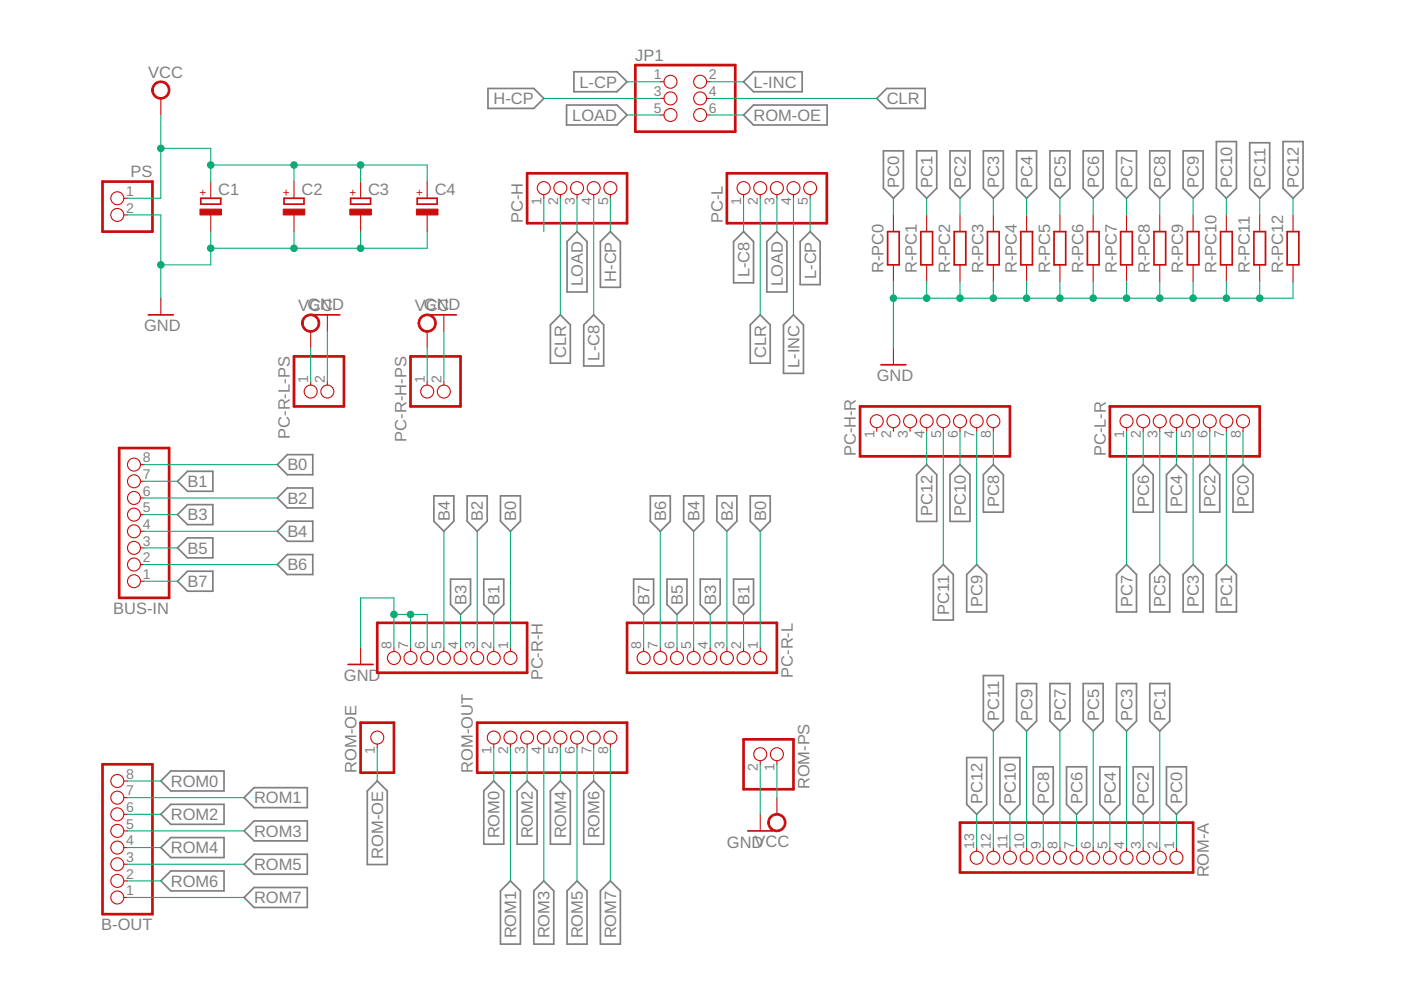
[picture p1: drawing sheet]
<svg xmlns="http://www.w3.org/2000/svg" width="297mm" height="210mm" viewBox="0 0 297 210" stroke-linecap="round" stroke-linejoin="round" font-family="sans-serif">
<g fill="none" stroke="#808080" stroke-width=".36">
<path d="M103.5 18.8h9.7l2.1 2.1-2.1 2.1h-9.7zM121.7 15.2h9.1l2.1 2.1-2.1 2.2h-9.1zM157.6 17.3l2.2-2.1h10.3v4.3h-10.3zM120.1 22.3h10.7l2.1 2.1-2.1 2.1h-10.7zM157.6 24.4l2.2-2.1h15.6v4.2h-15.6zM185.9 20.9l2.1-2.1h8.2v4.2h-8.2zM187.3 32h4.2v7.9l-2.1 2.1-2.1-2.1zM194.4 32h4.2v7.9l-2.1 2.1-2.1-2.1zM201.4 32h4.3v7.9l-2.2 2.1-2.1-2.1zM208.5 32h4.2v7.9l-2.1 2.1-2.1-2.1zM215.5 32h4.3v7.9l-2.1 2.1-2.2-2.1zM222.6 32h4.2v7.9l-2.1 2.1-2.1-2.1z"/>
<path d="M229.7 32h4.2v7.9l-2.1 2.1-2.1-2.1zM236.7 32h4.3v7.9l-2.2 2.1-2.1-2.1zM243.8 32h4.2v7.9l-2.1 2.1-2.1-2.1zM250.8 32h4.3v7.9l-2.1 2.1-2.2-2.1zM257.9 30h4.2v9.9l-2.1 2.1-2.1-2.1zM265 30.3h4.2v9.6l-2.1 2.1-2.1-2.1zM272 30h4.3v9.9l-2.1 2.1-2.2-2.1zM120.2 51.2l2.1-2.1 2.2 2.1v10.7h-4.3zM127.3 51.2l2.1-2.1 2.1 2.1v9.7h-4.2zM157.6 49.1l2.2 2.1v8.8h-4.3v-8.8zM162.6 51.2l2.1-2.1 2.1 2.1v10.7h-4.2zM169.7 51.2l2.1-2.1 2.1 2.1v9.1h-4.2z"/>
<path d="M118.8 66.8l2.1 2.1v8.1h-4.2v-8.1zM125.9 66.8l2.1 2.1v8.7h-4.2v-8.7zM159.1 68.9l2.1-2.1 2.1 2.1v8.1h-4.2zM166.1 68.9l2.1-2.1 2.1 2.1v10.3h-4.2zM58.8 98.5l2.1-2.1h5.4v4.2h-5.4zM196.5 98.5l2.1 2.1v10h-4.2v-10zM203.5 98.5l2.2 2.1v10h-4.3v-10zM210.6 98.5l2.1 2.1v8h-4.2v-8zM242.4 98.5l2.1 2.1v8h-4.2v-8zM249.4 98.5l2.1 2.1v8h-4.2v-8zM256.5 98.5l2.1 2.1v8h-4.2v-8zM263.5 98.5l2.2 2.1v8h-4.3v-8z"/>
<path d="M37.6 102l2.2-2.1h5.3v4.3h-5.3zM37.6 109.1l2.2-2.1h5.3v4.2h-5.3zM37.6 116.2l2.2-2.2h5.3v4.3h-5.3zM58.8 119.7l2.1-2.1h5.4v4.2h-5.4zM58.8 105.6l2.1-2.1h5.4v4.2h-5.4zM60.9 110.5h5.4v4.3h-5.4l-2.1-2.2zM92 105.1h4.2v5.4l-2.1 2.1-2.1-2.1zM99 105.1h4.3v5.4l-2.1 2.1-2.2-2.1zM106.1 105.1h4.2v5.4l-2.1 2.1-2.1-2.1zM137.9 105.1h4.2v5.4l-2.1 2.1-2.1-2.1zM144.9 105.1h4.3v5.4l-2.1 2.1-2.2-2.1zM152 105.1h4.2v5.4l-2.1 2.1-2.1-2.1z"/>
<path d="M159.1 105.1h4.2v5.4l-2.1 2.1-2.1-2.1zM238.8 119.7l2.2 2.1v8h-4.3v-8zM37.6 123.2l2.2-2.1h5.3v4.2h-5.3zM95.5 122.8h4.3v5.4l-2.2 2.1-2.1-2.1zM102.6 122.8h4.2v5.4l-2.1 2.1-2.1-2.1zM134.3 122.8h4.3v5.4l-2.1 2.1-2.2-2.1zM141.4 122.8h4.2v5.4l-2.1 2.1-2.1-2.1zM148.5 122.8h4.2v5.4l-2.1 2.1-2.1-2.1zM155.5 122.8h4.3v5.4l-2.2 2.1-2.1-2.1zM197.9 121.8l2.1-2.1 2.1 2.1v9.7h-4.2zM205 121.8l2.1-2.1 2.1 2.1v8h-4.2zM243.8 121.8l2.1-2.1 2.1 2.1v8h-4.2z"/>
<path d="M250.8 121.8l2.2-2.1 2.1 2.1v8h-4.3zM257.9 121.8l2.1-2.1 2.1 2.1v8h-4.2zM208.5 143.2h4.2v9.7l-2.1 2.1-2.1-2.1zM215.5 144.9h4.3v8l-2.1 2.1-2.2-2.1zM222.6 144.9h4.2v8l-2.1 2.1-2.1-2.1zM229.7 144.9h4.2v8l-2.1 2.1-2.1-2.1zM236.7 144.9h4.3v8l-2.2 2.1-2.1-2.1zM243.8 144.9h4.2v8l-2.1 2.1-2.1-2.1zM34.1 172.7l2.1-2.2h11.3v4.3h-11.3zM36.2 163.5h11.3v4.2h-11.3l-2.1-2.1zM36.2 177.6h11.3v4.2h-11.3l-2.1-2.1zM51.8 169.1l2.1-2.1h11.3v4.2h-11.3z"/>
<path d="M51.8 176.2l2.1-2.1h11.3v4.2h-11.3zM80 165.6l2.1 2.1v15.6h-4.2v-15.6zM104.7 165.6l2.1 2.1v11.3h-4.2v-11.3zM109.6 167.7l2.2-2.1 2.1 2.1v11.3h-4.3zM116.7 167.7l2.1-2.1 2.1 2.1v11.3h-4.2zM123.8 167.7l2.1-2.1 2.1 2.1v11.3h-4.2zM205 160.6h4.2v9.9l-2.1 2.2-2.1-2.2zM212 160.6h4.2v9.9l-2.1 2.2-2.1-2.2zM219.1 162.6h4.2v7.9l-2.1 2.2-2.1-2.2zM226.1 162.6h4.3v7.9l-2.2 2.2-2.1-2.2zM233.2 162.6h4.2v7.9l-2.1 2.2-2.1-2.2zM240.3 162.6h4.2v7.9l-2.1 2.2-2.1-2.2z"/>
<path d="M247.3 162.6h4.2v7.9l-2.1 2.2-2.1-2.2zM34.1 186.8l2.1-2.1h11.3v4.2h-11.3zM51.8 183.2l2.1-2.1h11.3v4.3h-11.3zM51.8 190.3l2.1-2.1h11.3v4.2h-11.3zM108.2 186.8l2.1 2.1v11.3h-4.2v-11.3zM113.2 188.9l2.1-2.1 2.1 2.1v11.3h-4.2zM122.3 186.8l2.2 2.1v11.3h-4.3v-11.3zM127.3 188.9l2.1-2.1 2.1 2.1v11.3h-4.2z"/>
</g>
<g fill="none" stroke="#c90d0c" stroke-width=".57">
<path d="M134.7 13.8h21.2v14.1h-21.2zM21.7 38.5h10.6v10.6h-10.6zM111.8 36.7h21.1v10.6h-21.1zM154.1 36.7h21.2v10.6h-21.2zM62.3 75.6h10.6v10.6h-10.6zM87 75.6h10.6v10.6h-10.6zM25.3 95h10.6v31.8h-10.6zM182.4 86.2h31.7v10.6h-31.7zM235.3 86.2h31.8v10.6h-31.8zM80 132.1h31.8v10.5h-31.8zM132.9 132.1h31.8v10.5h-31.8zM76.5 153.2h7v10.6h-7z"/>
<path d="M101.2 153.2h31.7v10.6h-31.7zM157.6 156.8h10.6v10.5h-10.6zM21.7 162.1h10.6v31.7h-10.6zM203.5 174.4h49.5v10.6h-49.5z"/>
</g>
<g fill="none" stroke="#c90d0c" stroke-width=".23">
<path d="M140 17.3h.8M149.8 17.3h.8M34.1 20.9v3.5M44.7 38.5v3.5M62.3 38.5v3.5M76.5 38.5v3.5M90.6 38.5v3.5M140 20.9h.8M140 24.4h.8M149.8 20.9h.8M149.8 24.4h.8M26.3 42h.7"/>
<path d="M26.3 45.6h.7M44.7 45.6v3.5M62.3 45.6v3.5M76.5 45.6v3.5M90.6 45.6v3.5M115.3 41.3v.7M118.8 41.3v.7M122.3 41.3v.7M125.9 41.3v.7M129.4 41.3v.7M157.6 41.3v.7M161.2 41.3v.7"/>
<path d="M164.7 41.3v.7M168.2 41.3v.7M171.8 41.3v.7M189.4 45.6v3.5M189.4 56.2v3.5M196.5 45.6v3.5M196.5 56.2v3.5M203.5 45.6v3.5M203.5 56.2v3.5M210.6 45.6v3.5M210.6 56.2v3.5M217.7 45.6v3.5"/>
<path d="M217.7 56.2v3.5M224.7 45.6v3.5M224.7 56.2v3.5M231.8 45.6v3.5M231.8 56.2v3.5M238.8 45.6v3.5M238.8 56.2v3.5M245.9 45.6v3.5M245.9 56.2v3.5M253 45.6v3.5M253 56.2v3.5M260 45.6v3.5"/>
<path d="M260 56.2v3.5M267.1 45.6v3.5M267.1 56.2v3.5M274.2 45.6v3.5M274.2 56.2v3.5M34.1 63.2v3.6M65.9 70.3v3.5M69.4 66.8v3.5M90.6 70.3v3.5M94.1 66.8v3.5M189.4 73.8v3.5M29.8 98.5h.8"/>
<path d="M65.9 80.9v.7M69.4 80.9v.7M90.6 80.9v.7M94.1 80.9v.7M185.9 90.7v.8M189.4 90.7v.8M193 90.7v.8M196.5 90.7v.8M200 90.7v.8M203.5 90.7v.8M207.1 90.7v.8M210.6 90.7v.8"/>
<path d="M238.8 90.7v.8M242.4 90.7v.8M245.9 90.7v.8M249.4 90.7v.8M253 90.7v.8M256.5 90.7v.8M260 90.7v.8M263.5 90.7v.8M29.8 119.7h.8M29.8 116.2h.8M29.8 112.6h.8M29.8 109.1h.8"/>
<path d="M29.8 105.6h.8M29.8 102h.8M29.8 123.2h.8M76.5 137.4v3.5M83.5 137.4v.7M87 137.4v.7M90.6 137.4v.7M94.1 137.4v.7M97.6 137.4v.7M101.2 137.4v.7M104.7 137.4v.7M108.2 137.4v.7"/>
<path d="M136.5 137.4v.7M140 137.4v.7M143.5 137.4v.7M147.1 137.4v.7M150.6 137.4v.7M154.1 137.4v.7M157.6 137.4v.7M161.2 137.4v.7M80 157.8v.7M104.7 157.8v.7M108.2 157.8v.7M111.8 157.8v.7"/>
<path d="M115.3 157.8v.7M118.8 157.8v.7M122.3 157.8v.7M125.9 157.8v.7M129.4 157.8v.7M26.3 179.7h.7M26.3 176.2h.7M26.3 172.7h.7M26.3 169.1h.7M26.3 165.6h.7M161.2 161.3v.8M161.2 172.7v3.5"/>
<path d="M164.7 161.3v.8M164.7 169.1v3.6M207.1 179.7v.8M210.6 179.7v.8M214.1 179.7v.8M217.7 179.7v.8M221.2 179.7v.8M224.7 179.7v.8M228.2 179.7v.8M231.8 179.7v.8M235.3 179.7v.8M238.8 179.7v.8"/>
<path d="M242.4 179.7v.8M245.9 179.7v.8M249.4 179.7v.8M26.3 190.3h.7M26.3 186.8h.7M26.3 183.2h.7"/>
<circle cx="142.2" cy="17.3" r="1.38"/>
<circle cx="148.4" cy="17.3" r="1.38"/>
<circle cx="115.3" cy="39.9" r="1.38"/>
<circle cx="118.8" cy="39.9" r="1.38"/>
<circle cx="122.3" cy="39.9" r="1.38"/>
<circle cx="125.9" cy="39.9" r="1.38"/>
<circle cx="129.4" cy="39.9" r="1.38"/>
<circle cx="142.2" cy="24.4" r="1.38"/>
<circle cx="142.2" cy="20.9" r="1.38"/>
<circle cx="148.4" cy="24.4" r="1.38"/>
<circle cx="148.4" cy="20.9" r="1.38"/>
<circle cx="157.6" cy="39.9" r="1.38"/>
<circle cx="161.2" cy="39.9" r="1.38"/>
<circle cx="164.7" cy="39.9" r="1.38"/>
<circle cx="168.2" cy="39.9" r="1.38"/>
<circle cx="171.8" cy="39.9" r="1.38"/>
<circle cx="24.9" cy="42" r="1.38"/>
<circle cx="24.9" cy="45.6" r="1.38"/>
<circle cx="28.4" cy="98.5" r="1.38"/>
<circle cx="65.9" cy="83" r="1.38"/>
<circle cx="69.4" cy="83" r="1.38"/>
<circle cx="90.6" cy="83" r="1.38"/>
<circle cx="94.1" cy="83" r="1.38"/>
<circle cx="185.9" cy="89.3" r="1.38"/>
<circle cx="189.4" cy="89.3" r="1.38"/>
<circle cx="193" cy="89.3" r="1.38"/>
<circle cx="196.5" cy="89.3" r="1.38"/>
<circle cx="200" cy="89.3" r="1.38"/>
<circle cx="203.5" cy="89.3" r="1.38"/>
<circle cx="207.1" cy="89.3" r="1.38"/>
<circle cx="210.6" cy="89.3" r="1.38"/>
<circle cx="238.8" cy="89.3" r="1.38"/>
<circle cx="242.4" cy="89.3" r="1.38"/>
<circle cx="245.9" cy="89.3" r="1.38"/>
<circle cx="249.4" cy="89.3" r="1.38"/>
<circle cx="253" cy="89.3" r="1.38"/>
<circle cx="256.5" cy="89.3" r="1.38"/>
<circle cx="260" cy="89.3" r="1.38"/>
<circle cx="263.5" cy="89.3" r="1.38"/>
<circle cx="28.4" cy="112.6" r="1.38"/>
<circle cx="28.4" cy="119.7" r="1.38"/>
<circle cx="28.4" cy="109.1" r="1.38"/>
<circle cx="28.4" cy="105.6" r="1.38"/>
<circle cx="28.4" cy="102" r="1.38"/>
<circle cx="28.4" cy="116.2" r="1.38"/>
<circle cx="28.4" cy="123.2" r="1.38"/>
<circle cx="83.5" cy="139.5" r="1.38"/>
<circle cx="87" cy="139.5" r="1.38"/>
<circle cx="90.6" cy="139.5" r="1.38"/>
<circle cx="94.1" cy="139.5" r="1.38"/>
<circle cx="97.6" cy="139.5" r="1.38"/>
<circle cx="101.2" cy="139.5" r="1.38"/>
<circle cx="104.7" cy="139.5" r="1.38"/>
<circle cx="108.2" cy="139.5" r="1.38"/>
<circle cx="136.5" cy="139.5" r="1.38"/>
<circle cx="140" cy="139.5" r="1.38"/>
<circle cx="143.5" cy="139.5" r="1.38"/>
<circle cx="147.1" cy="139.5" r="1.38"/>
<circle cx="150.6" cy="139.5" r="1.38"/>
<circle cx="154.1" cy="139.5" r="1.38"/>
<circle cx="157.6" cy="139.5" r="1.38"/>
<circle cx="161.2" cy="139.5" r="1.38"/>
<circle cx="80" cy="156.4" r="1.38"/>
<circle cx="104.7" cy="156.4" r="1.38"/>
<circle cx="108.2" cy="156.4" r="1.38"/>
<circle cx="111.8" cy="156.4" r="1.38"/>
<circle cx="115.3" cy="156.4" r="1.38"/>
<circle cx="118.8" cy="156.4" r="1.38"/>
<circle cx="122.3" cy="156.4" r="1.38"/>
<circle cx="125.9" cy="156.4" r="1.38"/>
<circle cx="129.4" cy="156.4" r="1.38"/>
<circle cx="161.2" cy="159.9" r="1.38"/>
<circle cx="164.7" cy="159.9" r="1.38"/>
<circle cx="24.9" cy="169.1" r="1.38"/>
<circle cx="24.9" cy="179.7" r="1.38"/>
<circle cx="24.9" cy="165.6" r="1.38"/>
<circle cx="24.9" cy="176.2" r="1.38"/>
<circle cx="24.9" cy="172.7" r="1.38"/>
<circle cx="24.9" cy="190.3" r="1.38"/>
<circle cx="24.9" cy="186.8" r="1.38"/>
<circle cx="24.9" cy="183.2" r="1.38"/>
<circle cx="207.1" cy="181.9" r="1.38"/>
<circle cx="210.6" cy="181.9" r="1.38"/>
<circle cx="214.1" cy="181.9" r="1.38"/>
<circle cx="217.7" cy="181.9" r="1.38"/>
<circle cx="221.2" cy="181.9" r="1.38"/>
<circle cx="224.7" cy="181.9" r="1.38"/>
<circle cx="228.2" cy="181.9" r="1.38"/>
<circle cx="231.8" cy="181.9" r="1.38"/>
<circle cx="235.3" cy="181.9" r="1.38"/>
<circle cx="238.8" cy="181.9" r="1.38"/>
<circle cx="242.4" cy="181.9" r="1.38"/>
<circle cx="245.9" cy="181.9" r="1.38"/>
<circle cx="249.4" cy="181.9" r="1.38"/>
</g>
<g fill="none" stroke="#c90d0c" stroke-width=".36">
<path d="M42.6 42h4.2v1.3h-4.2zM60.2 42h4.3v1.3h-4.3zM74.3 42h4.3v1.3h-4.3zM88.5 42h4.2v1.3h-4.2zM188.2 49.1h2.4v7.1h-2.4zM195.2 49.1h2.5v7.1h-2.5zM202.3 49.1h2.5v7.1h-2.5zM209.4 49.1h2.4v7.1h-2.4zM216.4 49.1h2.5v7.1h-2.5zM223.5 49.1h2.5v7.1h-2.5zM230.5 49.1h2.5v7.1h-2.5zM237.6 49.1h2.5v7.1h-2.5z"/>
<path d="M244.7 49.1h2.4v7.1h-2.4zM251.7 49.1h2.5v7.1h-2.5zM258.8 49.1h2.5v7.1h-2.5zM265.9 49.1h2.4v7.1h-2.4zM272.9 49.1h2.5v7.1h-2.5zM31.5 66.8h5.2M66.7 66.8h5.4M91.5 66.8h5.3M186.8 77.3h5.3M73.8 140.9h5.3M158.5 176.2h5.3"/>
</g>
<g fill="#c90d0c" stroke="#c90d0c" stroke-width=".21">
<path d="M32.8 17.6a1.95 1.95 0 0 1 3 .6 1.95 1.95 0 0 1-1.2 2.8 1.95 1.95 0 0 1-2.4-1.9h.3a1.59 1.59 0 0 1 2.4-1.3 1.59 1.59 0 0 1 .1 2.7 1.59 1.59 0 0 1-2.5-1.1v-.3h-.3a2.14 2.14 0 0 1 .6-1.5z" fill-rule="evenodd"/>
<path d="M64.6 67a1.95 1.95 0 0 1 3 .6 1.95 1.95 0 0 1-1.3 2.8 1.95 1.95 0 0 1-2.4-1.9h.4a1.59 1.59 0 0 1 2.3-1.3 1.59 1.59 0 0 1 .2 2.7 1.59 1.59 0 0 1-2.5-1v-.4h-.4a2.04 2.04 0 0 1 .7-1.5z" fill-rule="evenodd"/>
<path d="M89 67.3a1.94 1.94 0 0 1 3.2 .1 1.94 1.94 0 0 1-1 3 1.94 1.94 0 0 1-2.6-1.9h.4a1.59 1.59 0 0 1 2.2-1.5 1.59 1.59 0 0 1 .4 2.7 1.59 1.59 0 0 1-2.6-.8v-.4h-.4z" fill-rule="evenodd"/>
<path d="M163.2 173.2a1.94 1.94 0 0 1 3.1 0 1.94 1.94 0 0 1-1 3 1.94 1.94 0 0 1-2.5-1.8h.3a1.59 1.59 0 0 1 2.3-1.5 1.59 1.59 0 0 1 .3 2.7 1.59 1.59 0 0 1-2.5-.8l-.1-.4h-.3z" fill-rule="evenodd"/>
</g>
<g fill="#c90d0c" stroke="#c90d0c" stroke-width=".21">
<path d="M42.4 44.3h4.6v1.3h-4.6z"/>
<path d="M60 44.3h4.6v1.3h-4.6z"/>
<path d="M74.2 44.3h4.5v1.3h-4.5z"/>
<path d="M88.3 44.3h4.6v1.3h-4.6z"/>
</g>
<g fill="none" stroke="#0dab76" stroke-width=".23">
<path d="M132.9 17.3h7.1M150.6 17.3h7M34.1 24.4v17.6h-7.1M34.1 31.5h10.6v7M44.7 35h45.9v3.5M62.3 35v3.5M76.5 35v3.5M115.3 20.9h24.7M132.9 24.4h7.1M150.6 24.4h7M150.6 20.9h35.3M27 45.6h7.1v17.6"/>
<path d="M44.7 49.1v7.1h-10.6M62.3 49.1v3.5M76.5 49.1v3.5M90.6 49.1v3.5h-45.9M115.3 42v7.1M118.8 42v24.8M122.3 42v7.1M125.9 42v24.8M129.4 42v7.1M157.6 42v7.1M161.2 42v24.8M164.7 42v7.1"/>
<path d="M168.2 42v24.8M171.8 42v7.1M189.4 42v3.6M189.4 59.7v14.1M196.5 42v3.6M196.5 59.7v3.5M203.5 42v3.6M203.5 59.7v3.5M210.6 42v3.6M210.6 59.7v3.5M217.7 42v3.6M217.7 59.7v3.5"/>
<path d="M224.7 42v3.6M224.7 59.7v3.5M231.8 42v3.6M231.8 59.7v3.5M238.8 42v3.6M238.8 59.7v3.5M245.9 42v3.6M245.9 59.7v3.5M253 42v3.6M253 59.7v3.5M260 42v3.6M260 59.7v3.5"/>
<path d="M267.1 42v3.6M267.1 59.7v3.5M274.2 42v3.6M274.2 59.7v3.5h-84.8M65.9 73.8v7.1M69.4 70.3v10.6M90.6 73.8v7.1M94.1 70.3v10.6M30.6 98.5h28.2M196.5 91.5v7M200 91.5v28.2M203.5 91.5v7"/>
<path d="M207.1 91.5v28.2M210.6 91.5v7M238.8 91.5v28.2M242.4 91.5v7M245.9 91.5v28.2M249.4 91.5v7M253 91.5v28.2M256.5 91.5v7M260 91.5v28.2M263.5 91.5v7M30.6 119.7h28.2M30.6 116.2h7"/>
<path d="M30.6 109.1h7M30.6 102h7M30.6 105.6h28.2M30.6 112.6h28.2M94.1 112.6v24.8M101.2 112.6v24.8M108.2 112.6v24.8M140 112.6v24.8M147.1 112.6v24.8M154.1 112.6v24.8M161.2 112.6v24.8M30.6 123.2h7"/>
<path d="M76.5 137.4v-10.6h7v10.6M83.5 130.3h7.1v7.1M87 130.3v7.1M97.6 130.3v7.1M104.7 130.3v7.1M136.5 130.3v7.1M143.5 130.3v7.1M150.6 130.3v7.1M157.6 130.3v7.1M80 158.5v7.1M104.7 158.5v7.1M108.2 158.5v28.3"/>
<path d="M111.8 158.5v7.1M115.3 158.5v28.3M118.8 158.5v7.1M122.3 158.5v28.3M125.9 158.5v7.1M129.4 158.5v28.3M210.6 155v24.7M217.7 155v24.7M224.7 155v24.7M231.8 155v24.7M238.8 155v24.7M245.9 155v24.7"/>
<path d="M27 165.6h7.1M27 169.1h24.8M27 172.7h7.1M27 176.2h24.8M27 179.7h7.1M161.2 162.1v10.6M164.7 162.1v7M207.1 172.7v7M214.1 172.7v7M221.2 172.7v7M228.2 172.7v7M235.3 172.7v7"/>
<path d="M242.4 172.7v7M249.4 172.7v7M27 186.8h7.1M27 190.3h24.8M27 183.2h24.8"/>
</g>
<g fill="#0dab76" stroke="#0dab76" stroke-width=".21">
<circle cx="34.1" cy="56.2" r=".7"/>
<circle cx="62.3" cy="52.6" r=".7"/>
<circle cx="76.5" cy="52.6" r=".7"/>
<circle cx="44.7" cy="52.6" r=".7"/>
<circle cx="87" cy="130.3" r=".7"/>
<circle cx="83.5" cy="130.3" r=".7"/>
<circle cx="189.4" cy="63.2" r=".7"/>
<circle cx="196.5" cy="63.2" r=".7"/>
<circle cx="203.5" cy="63.2" r=".7"/>
<circle cx="210.6" cy="63.2" r=".7"/>
<circle cx="217.7" cy="63.2" r=".7"/>
<circle cx="224.7" cy="63.2" r=".7"/>
<circle cx="231.8" cy="63.2" r=".7"/>
<circle cx="238.8" cy="63.2" r=".7"/>
<circle cx="245.9" cy="63.2" r=".7"/>
<circle cx="253" cy="63.2" r=".7"/>
<circle cx="260" cy="63.2" r=".7"/>
<circle cx="267.1" cy="63.2" r=".7"/>
<circle cx="62.3" cy="35" r=".7"/>
<circle cx="76.5" cy="35" r=".7"/>
<circle cx="44.7" cy="35" r=".7"/>
<circle cx="34.1" cy="31.5" r=".7"/>
</g>
<g font-size="3.5" fill="#808080">
<text x="31.4" y="16.4">VCC</text>
<text x="134.7" y="12.9">JP1</text>
<text x="104.6" y="22.1">H-CP</text>
<text x="122.9" y="18.6">L-CP</text>
<text x="159.8" y="18.6">L-INC</text>
<text x="188" y="22.1">CLR</text>
<text x="121.3" y="25.6">LOAD</text>
<text x="159.8" y="25.6">ROM-OE</text>
<text x="27.7" y="37.6">PS</text>
<text x="46.3" y="41.4">C1</text>
<text x="63.9" y="41.4">C2</text>
<text x="78" y="41.4">C3</text>
<text x="92.2" y="41.4">C4</text>
<text x="190.7" y="39.9" transform="rotate(-90 190.7 39.9)">PC0</text>
<text x="197.7" y="39.9" transform="rotate(-90 197.7 39.9)">PC1</text>
<text x="204.8" y="39.9" transform="rotate(-90 204.8 39.9)">PC2</text>
<text x="211.8" y="39.9" transform="rotate(-90 211.8 39.9)">PC3</text>
<text x="218.9" y="39.9" transform="rotate(-90 218.9 39.9)">PC4</text>
<text x="226" y="39.9" transform="rotate(-90 226 39.9)">PC5</text>
<text x="233" y="39.9" transform="rotate(-90 233 39.9)">PC6</text>
<text x="240.1" y="39.9" transform="rotate(-90 240.1 39.9)">PC7</text>
<text x="247.1" y="39.9" transform="rotate(-90 247.1 39.9)">PC8</text>
<text x="254.2" y="39.9" transform="rotate(-90 254.2 39.9)">PC9</text>
<text x="261.3" y="39.9" transform="rotate(-90 261.3 39.9)">PC10</text>
<text x="268.3" y="39.9" transform="rotate(-90 268.3 39.9)">PC11</text>
<text x="275.4" y="39.9" transform="rotate(-90 275.4 39.9)">PC12</text>
<text x="110.9" y="47.3" transform="rotate(-90 110.9 47.3)">PC-H</text>
<text x="153.2" y="47.3" transform="rotate(-90 153.2 47.3)">PC-L</text>
<text x="130.6" y="59.7" transform="rotate(-90 130.6 59.7)">H-CP</text>
<text x="158.9" y="58.8" transform="rotate(-90 158.9 58.8)">L-C8</text>
<text x="173" y="59.2" transform="rotate(-90 173 59.2)">L-CP</text>
<text x="187.3" y="57.9" transform="rotate(-90 187.3 57.9)">R-PC0</text>
<text x="194.4" y="57.9" transform="rotate(-90 194.4 57.9)">R-PC1</text>
<text x="201.5" y="57.9" transform="rotate(-90 201.5 57.9)">R-PC2</text>
<text x="208.5" y="57.9" transform="rotate(-90 208.5 57.9)">R-PC3</text>
<text x="215.6" y="57.9" transform="rotate(-90 215.6 57.9)">R-PC4</text>
<text x="222.6" y="57.9" transform="rotate(-90 222.6 57.9)">R-PC5</text>
<text x="229.7" y="57.9" transform="rotate(-90 229.7 57.9)">R-PC6</text>
<text x="236.8" y="57.9" transform="rotate(-90 236.8 57.9)">R-PC7</text>
<text x="243.8" y="57.9" transform="rotate(-90 243.8 57.9)">R-PC8</text>
<text x="250.9" y="57.9" transform="rotate(-90 250.9 57.9)">R-PC9</text>
<text x="257.9" y="57.9" transform="rotate(-90 257.9 57.9)">R-PC10</text>
<text x="265" y="57.9" transform="rotate(-90 265 57.9)">R-PC11</text>
<text x="272.1" y="57.9" transform="rotate(-90 272.1 57.9)">R-PC12</text>
<text x="63.2" y="65.9">VGND</text>
<text x="65.5" y="65.9">CC</text>
<text x="87.9" y="65.9">VGND</text>
<text x="90.3" y="65.9">CC</text>
<text x="123.6" y="60.7" transform="rotate(-90 123.6 60.7)">LOAD</text>
<text x="165.9" y="60.7" transform="rotate(-90 165.9 60.7)">LOAD</text>
<text x="30.6" y="70.3">GND</text>
<text x="120.1" y="75.9" transform="rotate(-90 120.1 75.9)">CLR</text>
<text x="127.1" y="76.4" transform="rotate(-90 127.1 76.4)">L-C8</text>
<text x="162.4" y="75.9" transform="rotate(-90 162.4 75.9)">CLR</text>
<text x="169.5" y="78" transform="rotate(-90 169.5 78)">L-INC</text>
<text x="185.9" y="80.9">GND</text>
<text x="61.5" y="93" transform="rotate(-90 61.5 93)">PC-R-L-PS</text>
<text x="86.2" y="93.6" transform="rotate(-90 86.2 93.6)">PC-R-H-PS</text>
<text x="60.9" y="99.8">B0</text>
<text x="181.5" y="96.8" transform="rotate(-90 181.5 96.8)">PC-H-R</text>
<text x="234.4" y="96.8" transform="rotate(-90 234.4 96.8)">PC-L-R</text>
<text x="39.7" y="103.3">B1</text>
<text x="60.9" y="106.8">B2</text>
<text x="211.8" y="107.4" transform="rotate(-90 211.8 107.4)">PC8</text>
<text x="243.6" y="107.4" transform="rotate(-90 243.6 107.4)">PC6</text>
<text x="250.7" y="107.4" transform="rotate(-90 250.7 107.4)">PC4</text>
<text x="257.7" y="107.4" transform="rotate(-90 257.7 107.4)">PC2</text>
<text x="264.8" y="107.4" transform="rotate(-90 264.8 107.4)">PC0</text>
<text x="39.7" y="110.3">B3</text>
<text x="60.9" y="113.9">B4</text>
<text x="95.3" y="110.5" transform="rotate(-90 95.3 110.5)">B4</text>
<text x="102.4" y="110.5" transform="rotate(-90 102.4 110.5)">B2</text>
<text x="109.5" y="110.5" transform="rotate(-90 109.5 110.5)">B0</text>
<text x="141.2" y="110.5" transform="rotate(-90 141.2 110.5)">B6</text>
<text x="148.3" y="110.5" transform="rotate(-90 148.3 110.5)">B4</text>
<text x="155.4" y="110.5" transform="rotate(-90 155.4 110.5)">B2</text>
<text x="162.4" y="110.5" transform="rotate(-90 162.4 110.5)">B0</text>
<text x="197.7" y="109.4" transform="rotate(-90 197.7 109.4)">PC12</text>
<text x="204.8" y="109.4" transform="rotate(-90 204.8 109.4)">PC10</text>
<text x="39.7" y="117.4">B5</text>
<text x="39.7" y="124.5">B7</text>
<text x="60.9" y="120.9">B6</text>
<text x="24" y="130.1">BUS-IN</text>
<text x="98.9" y="128.2" transform="rotate(-90 98.9 128.2)">B3</text>
<text x="105.9" y="128.2" transform="rotate(-90 105.9 128.2)">B1</text>
<text x="137.7" y="128.2" transform="rotate(-90 137.7 128.2)">B7</text>
<text x="144.8" y="128.2" transform="rotate(-90 144.8 128.2)">B5</text>
<text x="151.8" y="128.2" transform="rotate(-90 151.8 128.2)">B3</text>
<text x="158.9" y="128.2" transform="rotate(-90 158.9 128.2)">B1</text>
<text x="201.3" y="130.3" transform="rotate(-90 201.3 130.3)">PC11</text>
<text x="208.3" y="128.6" transform="rotate(-90 208.3 128.6)">PC9</text>
<text x="240.1" y="128.6" transform="rotate(-90 240.1 128.6)">PC7</text>
<text x="247.1" y="128.6" transform="rotate(-90 247.1 128.6)">PC5</text>
<text x="254.2" y="128.6" transform="rotate(-90 254.2 128.6)">PC3</text>
<text x="261.3" y="128.6" transform="rotate(-90 261.3 128.6)">PC1</text>
<text x="168.1" y="143.7" transform="rotate(-90 168.1 143.7)">PC-R-L</text>
<text x="72.9" y="144.4">GND</text>
<text x="115.1" y="144.3" transform="rotate(-90 115.1 144.3)">PC-R-H</text>
<text x="211.8" y="152.9" transform="rotate(-90 211.8 152.9)">PC11</text>
<text x="218.9" y="152.9" transform="rotate(-90 218.9 152.9)">PC9</text>
<text x="226" y="152.9" transform="rotate(-90 226 152.9)">PC7</text>
<text x="233" y="152.9" transform="rotate(-90 233 152.9)">PC5</text>
<text x="240.1" y="152.9" transform="rotate(-90 240.1 152.9)">PC3</text>
<text x="247.1" y="152.9" transform="rotate(-90 247.1 152.9)">PC1</text>
<text x="36.2" y="166.8">ROM0</text>
<text x="75.6" y="163.8" transform="rotate(-90 75.6 163.8)">ROM-OE</text>
<text x="100.3" y="163.8" transform="rotate(-90 100.3 163.8)">ROM-OUT</text>
<text x="171.6" y="167.4" transform="rotate(-90 171.6 167.4)">ROM-PS</text>
<text x="36.2" y="173.9">ROM2</text>
<text x="53.9" y="170.4">ROM1</text>
<text x="208.3" y="170.5" transform="rotate(-90 208.3 170.5)">PC12</text>
<text x="215.4" y="170.5" transform="rotate(-90 215.4 170.5)">PC10</text>
<text x="222.4" y="170.5" transform="rotate(-90 222.4 170.5)">PC8</text>
<text x="229.5" y="170.5" transform="rotate(-90 229.5 170.5)">PC6</text>
<text x="236.5" y="170.5" transform="rotate(-90 236.5 170.5)">PC4</text>
<text x="243.6" y="170.5" transform="rotate(-90 243.6 170.5)">PC2</text>
<text x="250.7" y="170.5" transform="rotate(-90 250.7 170.5)">PC0</text>
<text x="53.9" y="177.4">ROM3</text>
<text x="105.9" y="177.8" transform="rotate(-90 105.9 177.8)">ROM0</text>
<text x="113" y="177.8" transform="rotate(-90 113 177.8)">ROM2</text>
<text x="120.1" y="177.8" transform="rotate(-90 120.1 177.8)">ROM4</text>
<text x="127.1" y="177.8" transform="rotate(-90 127.1 177.8)">ROM6</text>
<text x="154.1" y="179.7">GND</text>
<text x="160" y="179.5">VCC</text>
<text x="36.2" y="180.9">ROM4</text>
<text x="53.9" y="184.5">ROM5</text>
<text x="81.2" y="182" transform="rotate(-90 81.2 182)">ROM-OE</text>
<text x="36.2" y="188">ROM6</text>
<text x="53.9" y="191.5">ROM7</text>
<text x="256.3" y="186" transform="rotate(-90 256.3 186)">ROM-A</text>
<text x="21.5" y="197.2">B-OUT</text>
<text x="109.5" y="199" transform="rotate(-90 109.5 199)">ROM1</text>
<text x="116.5" y="199" transform="rotate(-90 116.5 199)">ROM3</text>
<text x="123.6" y="199" transform="rotate(-90 123.6 199)">ROM5</text>
<text x="130.6" y="199" transform="rotate(-90 130.6 199)">ROM7</text>
</g>
<g font-size="3" fill="#808080">
<text x="138.6" y="16.8">1</text>
<text x="150.3" y="16.8">2</text>
<text x="138.6" y="20.4">3</text>
<text x="138.6" y="23.9">5</text>
<text x="150.3" y="20.4">4</text>
<text x="150.3" y="23.9">6</text>
<text x="26.8" y="41.5">1</text>
<text x="26.8" y="45.1">2</text>
<text x="114.8" y="43.4" transform="rotate(-90 114.8 43.4)">1</text>
<text x="118.3" y="43.4" transform="rotate(-90 118.3 43.4)">2</text>
<text x="121.9" y="43.4" transform="rotate(-90 121.9 43.4)">3</text>
<text x="125.4" y="43.4" transform="rotate(-90 125.4 43.4)">4</text>
<text x="128.9" y="43.4" transform="rotate(-90 128.9 43.4)">5</text>
<text x="157.2" y="43.4" transform="rotate(-90 157.2 43.4)">1</text>
<text x="160.7" y="43.4" transform="rotate(-90 160.7 43.4)">2</text>
<text x="164.2" y="43.4" transform="rotate(-90 164.2 43.4)">3</text>
<text x="167.7" y="43.4" transform="rotate(-90 167.7 43.4)">4</text>
<text x="171.3" y="43.4" transform="rotate(-90 171.3 43.4)">5</text>
<text x="65.4" y="81.2" transform="rotate(-90 65.4 81.2)">1</text>
<text x="68.9" y="81.2" transform="rotate(-90 68.9 81.2)">2</text>
<text x="90.1" y="81.2" transform="rotate(-90 90.1 81.2)">1</text>
<text x="93.6" y="81.2" transform="rotate(-90 93.6 81.2)">2</text>
<text x="185.4" y="92.8" transform="rotate(-90 185.4 92.8)">1</text>
<text x="188.9" y="92.8" transform="rotate(-90 188.9 92.8)">2</text>
<text x="192.5" y="92.8" transform="rotate(-90 192.5 92.8)">3</text>
<text x="196" y="92.8" transform="rotate(-90 196 92.8)">4</text>
<text x="199.5" y="92.8" transform="rotate(-90 199.5 92.8)">5</text>
<text x="203" y="92.8" transform="rotate(-90 203 92.8)">6</text>
<text x="206.6" y="92.8" transform="rotate(-90 206.6 92.8)">7</text>
<text x="210.1" y="92.8" transform="rotate(-90 210.1 92.8)">8</text>
<text x="238.3" y="92.8" transform="rotate(-90 238.3 92.8)">1</text>
<text x="241.9" y="92.8" transform="rotate(-90 241.9 92.8)">2</text>
<text x="245.4" y="92.8" transform="rotate(-90 245.4 92.8)">3</text>
<text x="248.9" y="92.8" transform="rotate(-90 248.9 92.8)">4</text>
<text x="252.5" y="92.8" transform="rotate(-90 252.5 92.8)">5</text>
<text x="256" y="92.8" transform="rotate(-90 256 92.8)">6</text>
<text x="259.5" y="92.8" transform="rotate(-90 259.5 92.8)">7</text>
<text x="263.1" y="92.8" transform="rotate(-90 263.1 92.8)">8</text>
<text x="30.3" y="101.6">7</text>
<text x="30.3" y="98">8</text>
<text x="30.3" y="105.1">6</text>
<text x="30.3" y="112.1">4</text>
<text x="30.3" y="108.6">5</text>
<text x="30.3" y="119.2">2</text>
<text x="30.3" y="115.7">3</text>
<text x="30.3" y="122.7">1</text>
<text x="83" y="137.6" transform="rotate(-90 83 137.6)">8</text>
<text x="86.6" y="137.6" transform="rotate(-90 86.6 137.6)">7</text>
<text x="90.1" y="137.6" transform="rotate(-90 90.1 137.6)">6</text>
<text x="93.6" y="137.6" transform="rotate(-90 93.6 137.6)">5</text>
<text x="97.1" y="137.6" transform="rotate(-90 97.1 137.6)">4</text>
<text x="100.7" y="137.6" transform="rotate(-90 100.7 137.6)">3</text>
<text x="104.2" y="137.6" transform="rotate(-90 104.2 137.6)">2</text>
<text x="107.7" y="137.6" transform="rotate(-90 107.7 137.6)">1</text>
<text x="136" y="137.6" transform="rotate(-90 136 137.6)">8</text>
<text x="139.5" y="137.6" transform="rotate(-90 139.5 137.6)">7</text>
<text x="143" y="137.6" transform="rotate(-90 143 137.6)">6</text>
<text x="146.6" y="137.6" transform="rotate(-90 146.6 137.6)">5</text>
<text x="150.1" y="137.6" transform="rotate(-90 150.1 137.6)">4</text>
<text x="153.6" y="137.6" transform="rotate(-90 153.6 137.6)">3</text>
<text x="157.2" y="137.6" transform="rotate(-90 157.2 137.6)">2</text>
<text x="160.7" y="137.6" transform="rotate(-90 160.7 137.6)">1</text>
<text x="79.5" y="159.9" transform="rotate(-90 79.5 159.9)">1</text>
<text x="104.2" y="159.9" transform="rotate(-90 104.2 159.9)">1</text>
<text x="107.7" y="159.9" transform="rotate(-90 107.7 159.9)">2</text>
<text x="111.3" y="159.9" transform="rotate(-90 111.3 159.9)">3</text>
<text x="114.8" y="159.9" transform="rotate(-90 114.8 159.9)">4</text>
<text x="118.3" y="159.9" transform="rotate(-90 118.3 159.9)">5</text>
<text x="121.9" y="159.9" transform="rotate(-90 121.9 159.9)">6</text>
<text x="125.4" y="159.9" transform="rotate(-90 125.4 159.9)">7</text>
<text x="128.9" y="159.9" transform="rotate(-90 128.9 159.9)">8</text>
<text x="26.8" y="165.1">8</text>
<text x="160.7" y="163.4" transform="rotate(-90 160.7 163.4)">2</text>
<text x="164.2" y="163.4" transform="rotate(-90 164.2 163.4)">1</text>
<text x="26.8" y="172.2">6</text>
<text x="26.8" y="168.6">7</text>
<text x="26.8" y="179.2">4</text>
<text x="26.8" y="175.7">5</text>
<text x="206.6" y="180" transform="rotate(-90 206.6 180)">13</text>
<text x="210.1" y="180" transform="rotate(-90 210.1 180)">12</text>
<text x="213.6" y="180" transform="rotate(-90 213.6 180)">11</text>
<text x="217.2" y="180" transform="rotate(-90 217.2 180)">10</text>
<text x="220.7" y="180" transform="rotate(-90 220.7 180)">9</text>
<text x="224.2" y="180" transform="rotate(-90 224.2 180)">8</text>
<text x="227.8" y="180" transform="rotate(-90 227.8 180)">7</text>
<text x="231.3" y="180" transform="rotate(-90 231.3 180)">6</text>
<text x="234.8" y="180" transform="rotate(-90 234.8 180)">5</text>
<text x="238.3" y="180" transform="rotate(-90 238.3 180)">4</text>
<text x="241.9" y="180" transform="rotate(-90 241.9 180)">3</text>
<text x="245.4" y="180" transform="rotate(-90 245.4 180)">2</text>
<text x="248.9" y="180" transform="rotate(-90 248.9 180)">1</text>
<text x="26.8" y="182.7">3</text>
<text x="26.8" y="189.8">1</text>
<text x="26.8" y="186.3">2</text>
</g>
<g font-size="2.5" fill="#c90d0c">
<text x="43.9" y="41.5" transform="rotate(-90 43.9 41.5)">+</text>
<text x="61.5" y="41.5" transform="rotate(-90 61.5 41.5)">+</text>
<text x="75.6" y="41.5" transform="rotate(-90 75.6 41.5)">+</text>
<text x="89.8" y="41.5" transform="rotate(-90 89.8 41.5)">+</text>
</g>
</svg>
